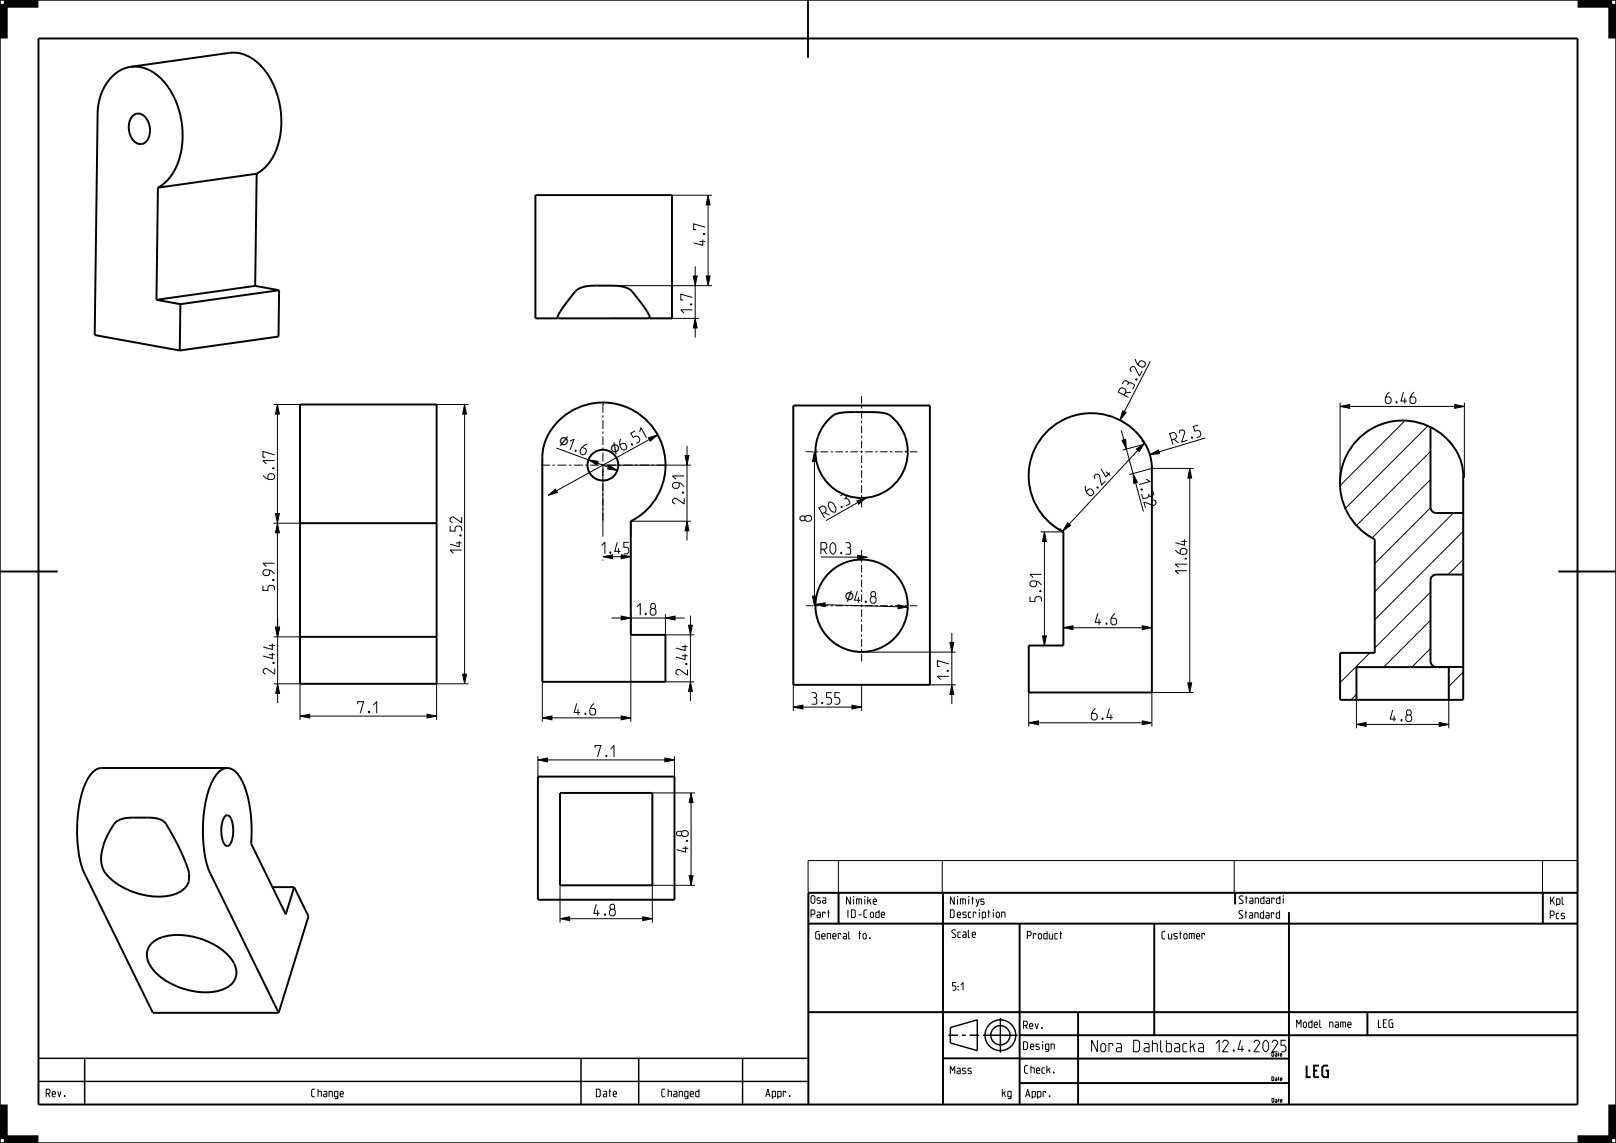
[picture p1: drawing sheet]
<svg xmlns="http://www.w3.org/2000/svg" width="420mm" height="297mm" viewBox="0 0 420 297" stroke-linecap="round" stroke-linejoin="round" font-family="sans-serif">
<g fill="none" stroke="#000" stroke-width=".26">
<path d="M174.7 50.7h10.3M184 50.7l.5 2.5h-1zM184 53.2v18.5M158.8 74.2h26.2M180.2 71.7h1l-.5 2.5zM180.7 69.2v2.5M180.7 74.2v8.5M183.5 71.7h1l-.5 2.5zM158.8 82.7h22.9M180.7 82.7l.5 2.5h-1zM180.7 85.2v2.5M299 93.9l-6.8 13"/>
<path d="M71.1 105.1h50.6M72.1 105.1l.5 2.5h-1zM72.1 107.6v25.9M120.7 105.1l.5 2.5h-1zM120.7 107.6v67.6M144.6 116.4l8.3 3.1M152.9 119.5l2.6 .4-.4 .9zM168.8 114.2l-24.2 13.3M178.1 118.4h1l-.5 2.5zM178.6 115.9v2.5M211.7 117.4l.5 2.5h-1zM211.7 119.9v35"/>
<path d="M291.4 111.9l.7 2.4M291.6 114.4l1-.2 .1 2.5zM291.8 106.7l.9 .5-1.6 2zM292.7 116.7l1.8 6.4M295.4 116.7l2-1.5-1.3 2.1zM295.7 117l-17.8 19.2M296.7 114.5l.9 .9-5.8 1.6M298.8 118.1l2.3-1.2 .3 1zM313.3 113.8l-12.1 3.6M348.3 105.6l2.5-.5v1zM348.3 104.6v21.8M350.8 105.6h27.3"/>
<path d="M365 109.5l-16.7 16.6M371 110.8l-21.3 21.3M371.8 117.3l-19.2 19.2M378.1 105.1l2.5 .5-2.5 .5zM380.6 104.6v19.6M71.1 136h42.4M71.6 133.5h1l-.5 2.5zM72.1 136l.5 2.5h-1zM72.1 138.5v24.5M142.5 128.7l1.9-1.6 .5 .9zM155.3 120.3l2.8 1.1M156.7 120.9v18.5"/>
<path d="M157.1 120.9h22.5M158.3 120.9l2.1 1.3-2.5-.3zM163.9 135.4h15.7M163.9 135.4v4M178.6 135.4l.5 2.5h-1zM178.6 120.9v14.5M178.6 137.9v2.5M222.7 130.2l2.4-.8-1.9 1.6zM222.9 130.6l-8.2 4.7M271.4 138.2l.5 2.5h-1zM275.4 137.3l1 .9h-6M277.5 135.9l.7 .6-2 1.5z"/>
<path d="M294.5 123.1l1.1 2.2-.9 .3zM295.1 125.5l2.1 7.4M309.2 121.7l.5 2.5h-1zM309.2 124.2v53.2M310.2 121.7h-10.8l-5.9 1.6M371.8 124.6l-15.1 15.1M371.8 131.9l-14.5 14.5M377.7 133.3l-20.4 20.4M380.3 138.1l-23 23M156.7 145.4v.3M163.9 145.4v.3M163.9 159.6v27.9"/>
<path d="M172.9 159.6v5.4h7.5M179.4 160v2.5M211.2 154.9h1l-.5 2.5zM211.9 157.1l2.5-.5v1zM213.3 144.7l9.6 .1M214.4 157.1l19 .6M222.9 144.3l2.5 .5-2.5 .5zM233.4 157.2l2.5 .5-2.5 .5zM271.4 140.7v24.5M371.8 153.9l-14.5 14.5M380.3 145.4l-3.9 3.9M71.1 165.5h6.9"/>
<path d="M71.2 177.7h6.8v9.4M71.6 163h1l-.5 2.5zM71.7 163h1l-.5 2.5zM72.2 177.7l.5 2.5h-1zM72.2 160.5v2.5M72.2 165.5v12.2M120.2 175.2h1l-.5 2.5zM121.7 177.7h-8.2v9.4M140.9 177.2v10.3M158.9 160.6h2.5M161.4 160.1l2.5 .5-2.5 .5zM163.9 160.6h9"/>
<path d="M172.9 160.6l2.5-.5v1zM172.9 177.2h7.5M175.4 160.6h2.5M178.9 162.5h1l-.5 2.5zM179.4 177.2l.5 2.5h-1zM179.4 165v12.2M179.4 179.7v2.5M206.2 177.9v6.8M223.7 169.4h24.7M223.9 177.9v6.8M241.7 177.9h6.7M246.9 166.9h1l-.5 2.5z"/>
<path d="M247.4 177.9l.5 2.5h-1zM247.4 164.4v2.5M247.4 169.4v8.5M267.4 179.9v8.9M270.9 165.2h1l-.5 2.5zM276.4 163.1l2.5-.5v1zM278.9 163.1h18M296.9 162.6l2.5 .5-2.5 .5zM308.7 177.4h1l-.5 2.5zM310.2 179.9h-10.8v8.9M348.7 169.6l-.4 .5M356 169.6l-7.7 7.8"/>
<path d="M371.8 161.2l-12.2 12.1M371.8 168.5l-4.9 4.8M374.3 173.3h.1M380.3 174.6l-3.8 3.8M72.2 180.2v2.5M78 186.1l2.5-.5v1zM80.5 186.1h30.5M111 185.6l2.5 .5-2.5 .5zM139.8 197.5l2.5-.5v1zM139.8 196.5v5.3M140.9 186.5l2.5-.5v1zM142.3 197.5h30.5"/>
<path d="M143.4 186.5h18M161.4 186l2.5 .5-2.5 .5zM172.8 197l2.5 .5-2.5 .5zM175.3 196.5v5.3M206.2 183.7l2.5-.5v1zM208.7 183.7h12.7M221.4 183.2l2.5 .5-2.5 .5zM247.4 180.4v2.5M267.4 187.8l2.5-.5v1zM269.9 187.8h27M296.9 187.3l2.5 .5-2.5 .5zM352.5 188.2l2.5-.5v1z"/>
<path d="M352.5 180.4l-1.4 1.4M352.5 181.8v7.4M355 188.2h19M374 187.7l2.5 .5-2.5 .5zM376.5 181.8v7.4M169.5 206h11.1M179.6 206l.5 2.5h-1zM179.6 208.5v19M145.5 238.7l2.5-.5v1zM145.5 230v9.7M148 238.7h19M167 238.2l2.5 .5-2.5 .5z"/>
<path d="M179.1 227.5h1l-.5 2.5zM180.6 230h-11.1v9.7M210 223.6h200v8.3h-200zM217.9 223.6v8.3M244.9 223.6v8.3M320.8 223.6v8.3M400.9 223.6v8.3"/>
</g>
<g fill="#000">
<path d="M184 50.7l.5 2.5h-1zM180.2 71.7h1l-.5 2.5zM183.5 71.7h1l-.5 2.5zM180.7 82.7l.5 2.5h-1zM72.1 105.1l.5 2.5h-1zM120.7 105.1l.5 2.5h-1zM152.9 119.5l2.6 .4-.4 .9zM211.7 117.4l.5 2.5h-1zM291.8 106.7l.9 .5-1.6 2zM291.6 114.4l1-.2 .1 2.5zM295.4 116.7l2-1.5-1.3 2.1zM298.8 118.1l2.3-1.2 .3 1z"/>
<path d="M348.3 105.6l2.5-.5v1zM378.1 105.1l2.5 .5-2.5 .5zM71.6 133.5h1l-.5 2.5zM72.1 136l.5 2.5h-1zM142.5 128.7l1.9-1.6 .5 .9zM158.3 120.9l2.1 1.3-2.5-.3zM178.6 135.4l.5 2.5h-1zM178.1 118.4h1l-.5 2.5zM222.7 130.2l2.4-.8-1.9 1.6zM271.4 138.2l.5 2.5h-1zM277.5 135.9l.7 .6-2 1.5zM294.5 123.1l1.1 2.2-.9 .3z"/>
<path d="M309.2 121.7l.5 2.5h-1zM211.2 154.9h1l-.5 2.5zM211.9 157.1l2.5-.5v1zM222.9 144.3l2.5 .5-2.5 .5zM233.4 157.2l2.5 .5-2.5 .5zM71.6 163h1l-.5 2.5zM71.7 163h1l-.5 2.5zM72.2 177.7l.5 2.5h-1zM120.2 175.2h1l-.5 2.5zM161.4 160.1l2.5 .5-2.5 .5zM172.9 160.6l2.5-.5v1zM179.4 177.2l.5 2.5h-1z"/>
<path d="M178.9 162.5h1l-.5 2.5zM247.4 177.9l.5 2.5h-1zM246.9 166.9h1l-.5 2.5zM270.9 165.2h1l-.5 2.5zM276.4 163.1l2.5-.5v1zM296.9 162.6l2.5 .5-2.5 .5zM308.7 177.4h1l-.5 2.5zM78 186.1l2.5-.5v1zM111 185.6l2.5 .5-2.5 .5zM139.8 197.5l2.5-.5v1zM140.9 186.5l2.5-.5v1zM161.4 186l2.5 .5-2.5 .5z"/>
<path d="M172.8 197l2.5 .5-2.5 .5zM206.2 183.7l2.5-.5v1zM221.4 183.2l2.5 .5-2.5 .5zM267.4 187.8l2.5-.5v1zM296.9 187.3l2.5 .5-2.5 .5zM352.5 188.2l2.5-.5v1zM374 187.7l2.5 .5-2.5 .5zM179.6 206l.5 2.5h-1zM145.5 238.7l2.5-.5v1zM167 238.2l2.5 .5-2.5 .5zM179.1 227.5h1l-.5 2.5z"/>
</g>
<g fill="none" stroke="#000" stroke-width=".38">
<path d="M0 0h420v297h-420zM10 275h200M22 275v12M151 275v12M166 275v12M193 275v12M246.5 269h2.5M247 267l7-2v8l-7-2zM250 269h1M252 269h2.5M255.5 269h9M260 264.5v9"/>
<path d="M10 281h200"/>
<circle cx="260" cy="269" r="4"/>
<circle cx="260" cy="269" r="2.5"/>
</g>
<path d="M10 1h-9v9M410 1h9v9M1 287v9h9M419 287v9h-9" fill="none" stroke="#000" stroke-width="2" stroke-linecap="butt"/>
<g fill="none" stroke="#000" stroke-width=".51">
<path d="M10 10h400v277h-400zM59.6 13.7a9.8 9.8 0 0 1 8.8 4.1 21.8 21.8 0 0 1 2.3 23.4 10.6 10.6 0 0 1-4 3.9M210 0v15M34.4 30.2a2.33 2.33 0 0 1 3.9 1 4.5 4.5 0 0 1-1.1 6.1 2.74 2.74 0 0 1-3.3-2.1 4.9 4.9 0 0 1 .5-5zM41 48.8a13.4 13.4 0 0 0 6.2-10.1 21.9 21.9 0 0 0-5.4-18.3 8.6 8.6 0 0 0-11.2-1.7 13.5 13.5 0 0 0-5.2 10.9l-.8 57.5 22.1 4M139.2 50.7v32M174.7 50.7v32M46.9 79l-.2 12.1M72.5 75.4l-.1 12.1-25.7 3.6M72.5 75.4l-25.6 3.6M72.5 75.4l-6.2-1.1-25.6 3.6 6.2 1.1M145.6 81l2.3-3.3a7.2 7.2 0 0 1 2.9-2.9l2.7-.5 5.6-.1a6.4 6.4 0 0 1 6.6 3.3l2.5 3.5"/>
<path d="M78 105.1v30.9M113.5 105.1v30.9M206.2 105.4v72.5h35.5v-72.5M212.6 113.4a9.6 9.6 0 0 1 5.1-6l2.8-.3h6.3a7 7 0 0 1 7.3 4l1.1 2.3M371.8 111v20.8a1.5 1.5 0 0 0 1.5 1.5h7v16h-7a1.5 1.5 0 0 0-1.5 1.5v21a1.5 1.5 0 0 0 1.5 1.5h7v8.5h-32v-12.2h9v-29.5a16.3 16.3 0 0 1-4.7-25.6 16.3 16.3 0 0 1 26 2.8M163.9 135.4a16.2 16.2 0 0 0 3.6-26.7 16.2 16.2 0 0 0-26.1 7l-.5 3.2v58.3h32v-12.2h-9M276.4 138.2a16.2 16.2 0 0 1-3.6-26.8 16.2 16.2 0 0 1 26.1 7l.5 3.3v58.2h-32v-12.2h9M0 148.5h15M405 148.5h15M78 165.5h35.5v12.2h-35.5zM26.4 199.6a4.8 4.8 0 0 0-3.6 2.9 33.4 33.4 0 0 0-2.2 20.3l.6 2.3 .7 1.8 17.8 36.3h32.7M352.5 181.8v-8.5h24v8.5"/>
<path d="M58.6 212a1 1 0 0 1 1.4 .7 7.6 7.6 0 0 1-.5 6.9 1 1 0 0 1-1.4-.6 7.6 7.6 0 0 1 .5-7zM65.3 219.2a30.3 30.3 0 0 0-2.9-17.3 3.5 3.5 0 0 0-4.6-2 10.7 10.7 0 0 0-4 6.7 33.8 33.8 0 0 0 .4 19.3l18.2 37.3M139.8 201.8h35.5v32h-35.5zM145.5 206h24v24h-24zM26.4 221.7l.4-2a12.7 12.7 0 0 1 3.8-6.4l1-.5 1.5-.3h5.2a5.5 5.5 0 0 1 4.9 1.7l4 7.5M70.8 230.5h5.7M76.5 230.5l-2.2 7.1M76.5 230.5l3.7 7.6-7.8 25.1M210 232h200M210.1 232.1v54.9M217.9 232v8.2M245.1 232.1v54.8"/>
<path d="M321 232v3M335 237v50M401 232v8M210 240h200M265 240v47M300 240v29M210 263h200M245 275h20M264.8 269h69.9M265 275.1h69.9M280.2 263v24M335 269h75"/>
<path d="M355.4 263.1v6M265.1 281.4h69.9"/>
<circle cx="156.7" cy="120.9" r="4"/>
</g>
<!-- layer: 02___PRT_ALL_AXES -->
<g fill="none" stroke="#000" stroke-width=".51">
<path d="M59.6 13.7l-25.6 3.7M139.2 50.7h35.5M66.3 74.3l.4-29.2-25.7 3.7-.3 29.1M139.2 82.7h5.7M145.6 81l-.4 .6a.8 .8 0 0 0-.1 1.1h23.6l.2-.2v-.2l-.7-1.3M168.9 82.7h5.8M78 105.1h35.5M206.2 105.4h35.5M212.6 113.4a12 12 0 0 0 11.3 16 12 12 0 0 0 11.3-16M378.6 117.3a12.5 12.5 0 0 1 1.7 6.3v9.7M163.9 135.4v29.6M276.4 138.2v29.5"/>
<path d="M380.3 149.3v24M78 165.5v-29.5h35.5v29.5M26.4 199.6h32.7M65.3 219.2l9 18.4M26.4 221.7a7 7 0 0 0 3.3 7.4 19.1 19.1 0 0 0 15.1 3.4 5.8 5.8 0 0 0 4.3-3.4l-.1-2.7-1.8-4.7M39.5 245l1.2-.9a13.1 13.1 0 0 1 9.4-.7 16.6 16.6 0 0 1 10.3 6.2 5.7 5.7 0 0 1 1 3.4 4.8 4.8 0 0 1-3.8 4.2 18.1 18.1 0 0 1-18.4-6 5.7 5.7 0 0 1-1-3.4 4.1 4.1 0 0 1 1.3-2.8z"/>
<circle cx="223.9" cy="157.4" r="12"/>
</g>
<g fill="none" stroke="#000" stroke-width=".26">
<path d="M156.7 104.9h.1M156.7 104.9v2.4M156.7 107.9v.6M156.7 109.2v2.3M156.7 112.1v.6M156.7 113.4v2.3M156.7 116.3v.7M156.7 117.6v2.3M209.4 117.4h2M212 117.4h.7M213.3 117.4h2M215.9 117.4h.6"/>
<path d="M217.2 117.4h1.9M219.8 117.4h.6M221 117.4h2M223.6 117.4h.6M223.9 102.9v2M223.9 105.5v.6M223.9 106.8v1.9M223.9 109.4v.6M223.9 110.6v2M223.9 113.2v.7M223.9 114.5v1.9M223.9 117.1v.6"/>
<path d="M223.9 118.3v2M224.9 117.4h1.9M227.5 117.4h.6M228.7 117.4h2M231.3 117.4h.7M232.6 117.4h2M235.2 117.4h.1M235.2 117.4h.6M236.5 117.4h1.9M140.6 120.9h2.4M143.6 120.9h.6M144.9 120.9h2.3"/>
<path d="M147.9 120.9h.6M149.1 120.9h2.4M152.1 120.9h.7M153.4 120.9h2.3M156.4 120.9h.6M156.7 120.6v.6M156.7 121.8v1.9M156.7 124.4v.6M156.7 125.6v2M156.7 128.2v.6M156.7 129.5v1.9M156.7 132v.7"/>
<path d="M156.7 133.3v1.9M157.6 120.9h2.5M160.7 120.9h.6M162 120.9h2.4M165 120.9h.7M166.3 120.9h2.4M169.4 120.9h.6M170.6 120.9h2.5M223.9 120.9v.7M223.9 122.2v2M223.9 124.8v.6M223.9 126.1v1.9"/>
<path d="M223.9 128.7v.6M223.9 129.9v2M209.4 157.4h2M212 157.4h.7M213.3 157.4h2M215.9 157.4h.6M217.2 157.4h1.9M219.8 157.4h.6M221 157.4h2M223.6 157.4h.6M223.9 142.9v2M223.9 145.5v.6"/>
<path d="M223.9 146.8v1.9M223.9 149.4v.6M223.9 150.6v2M223.9 153.2v.7M223.9 154.5v1.9M223.9 157.1v.6M223.9 158.3v2M224.9 157.4h1.9M227.5 157.4h.6M228.7 157.4h2M231.3 157.4h.7M232.6 157.4h2"/>
<path d="M235.2 157.4h.1M235.2 157.4h.6M236.5 157.4h1.9M223.9 160.9v.7M223.9 162.2v2M223.9 164.8v.6M223.9 166.1v1.9M223.9 168.7v.6M223.9 169.9v2"/>
</g>
<g font-size="4.5">
<text x="144.8" y="115.7" transform="rotate(20 144.8 115.7)">⌀</text>
<text x="159.5" y="118.5" transform="rotate(-29 159.5 118.5)">⌀</text>
<text x="219.4" y="156.5" transform="rotate(2 219.4 156.5)">⌀</text>
</g>
<g font-size="3.9">
<text x="183.3" y="63.7" transform="rotate(-90 183.3 63.7)">4.7</text>
<text x="179.9" y="81.4" transform="rotate(-90 179.9 81.4)">1.7</text>
<text x="293.3" y="103.3" transform="rotate(-63 293.3 103.3)">R3.26</text>
<text x="360" y="104.9">6.46</text>
<text x="147.4" y="116.6" transform="rotate(20 147.4 116.6)">1.6</text>
<text x="161.8" y="117.2" transform="rotate(-29 161.8 117.2)">6.51</text>
<text x="304.9" y="115.5" transform="rotate(-17 304.9 115.5)">R2.5</text>
<text x="71.4" y="124.6" transform="rotate(-90 71.4 124.6)">6.17</text>
<text x="295.8" y="125.1" transform="rotate(75 295.8 125.1)">1.32</text>
<text x="177.8" y="131" transform="rotate(-90 177.8 131)">2.91</text>
<text x="283.5" y="129" transform="rotate(-47 283.5 129)">6.24</text>
<text x="210.9" y="135.4" transform="rotate(-90 210.9 135.4)">8</text>
<text x="214.3" y="134.6" transform="rotate(-30 214.3 134.6)">R0.3</text>
<text x="120" y="143.8" transform="rotate(-90 120 143.8)">14.52</text>
<text x="156.4" y="143.9">1.45</text>
<text x="213.4" y="144">R0.3</text>
<text x="308.5" y="149.2" transform="rotate(-90 308.5 149.2)">11.64</text>
<text x="71.4" y="153.4" transform="rotate(-90 71.4 153.4)">5.91</text>
<text x="165.6" y="159.8">1.8</text>
<text x="222.1" y="156.6" transform="rotate(2 222.1 156.6)">4.8</text>
<text x="270.7" y="156.3" transform="rotate(-90 270.7 156.3)">5.91</text>
<text x="284.7" y="162.4">4.6</text>
<text x="71.4" y="175.2" transform="rotate(-90 71.4 175.2)">2.44</text>
<text x="178.7" y="175.5" transform="rotate(-90 178.7 175.5)">2.44</text>
<text x="246.6" y="176.6" transform="rotate(-90 246.6 176.6)">1.7</text>
<text x="93" y="185.3">7.1</text>
<text x="149.2" y="185.8">4.6</text>
<text x="211" y="183">3.55</text>
<text x="283.6" y="187.1">6.4</text>
<text x="361.3" y="187.5">4.8</text>
<text x="154.7" y="196.7">7.1</text>
<text x="178.9" y="221.4" transform="rotate(-90 178.9 221.4)">4.8</text>
<text x="154.3" y="238">4.8</text>
<text x="283.2" y="273.3">Nora Dahlbacka 12.4.2025</text>
<text x="339" y="279.9">LEG</text>
</g>
<g font-size="2.6">
<text x="210.8" y="234.7">Osa</text>
<text x="210.8" y="238.4">Part</text>
<text x="220" y="238.4">ID-Code</text>
<text x="220" y="235">Nimike</text>
<text x="247" y="235">Nimitys</text>
<text x="247" y="238.4">Description</text>
<text x="322" y="238.6">Standard</text>
<text x="322.1" y="234.8">Standardi</text>
<text x="402.9" y="238.7">Pcs</text>
<text x="403" y="235">Kpl</text>
<text x="212" y="244">General to.</text>
<text x="247.4" y="243.6">Scale</text>
<text x="267" y="244">Product</text>
<text x="302" y="244">Customer</text>
<text x="247.6" y="257.3">5:1</text>
<text x="266" y="267.3">Rev.</text>
<text x="337" y="267">Model name</text>
<text x="358.3" y="267">LEG</text>
<text x="266" y="272.7">Design</text>
<text x="247" y="279">Mass</text>
<text x="266.3" y="278.9">Check.</text>
<text x="12" y="285">Rev.</text>
<text x="81" y="285">Change</text>
<text x="155" y="285">Date</text>
<text x="172" y="285">Changed</text>
<text x="199" y="285">Appr.</text>
<text x="260.5" y="285">kg</text>
<text x="266.5" y="285.1">Appr.</text>
</g>
<g font-size="1.3">
<text x="330.6" y="274.5">Date</text>
<text x="330.6" y="280.8">Date</text>
<text x="330.6" y="286.4">Date</text>
</g>
</svg>
